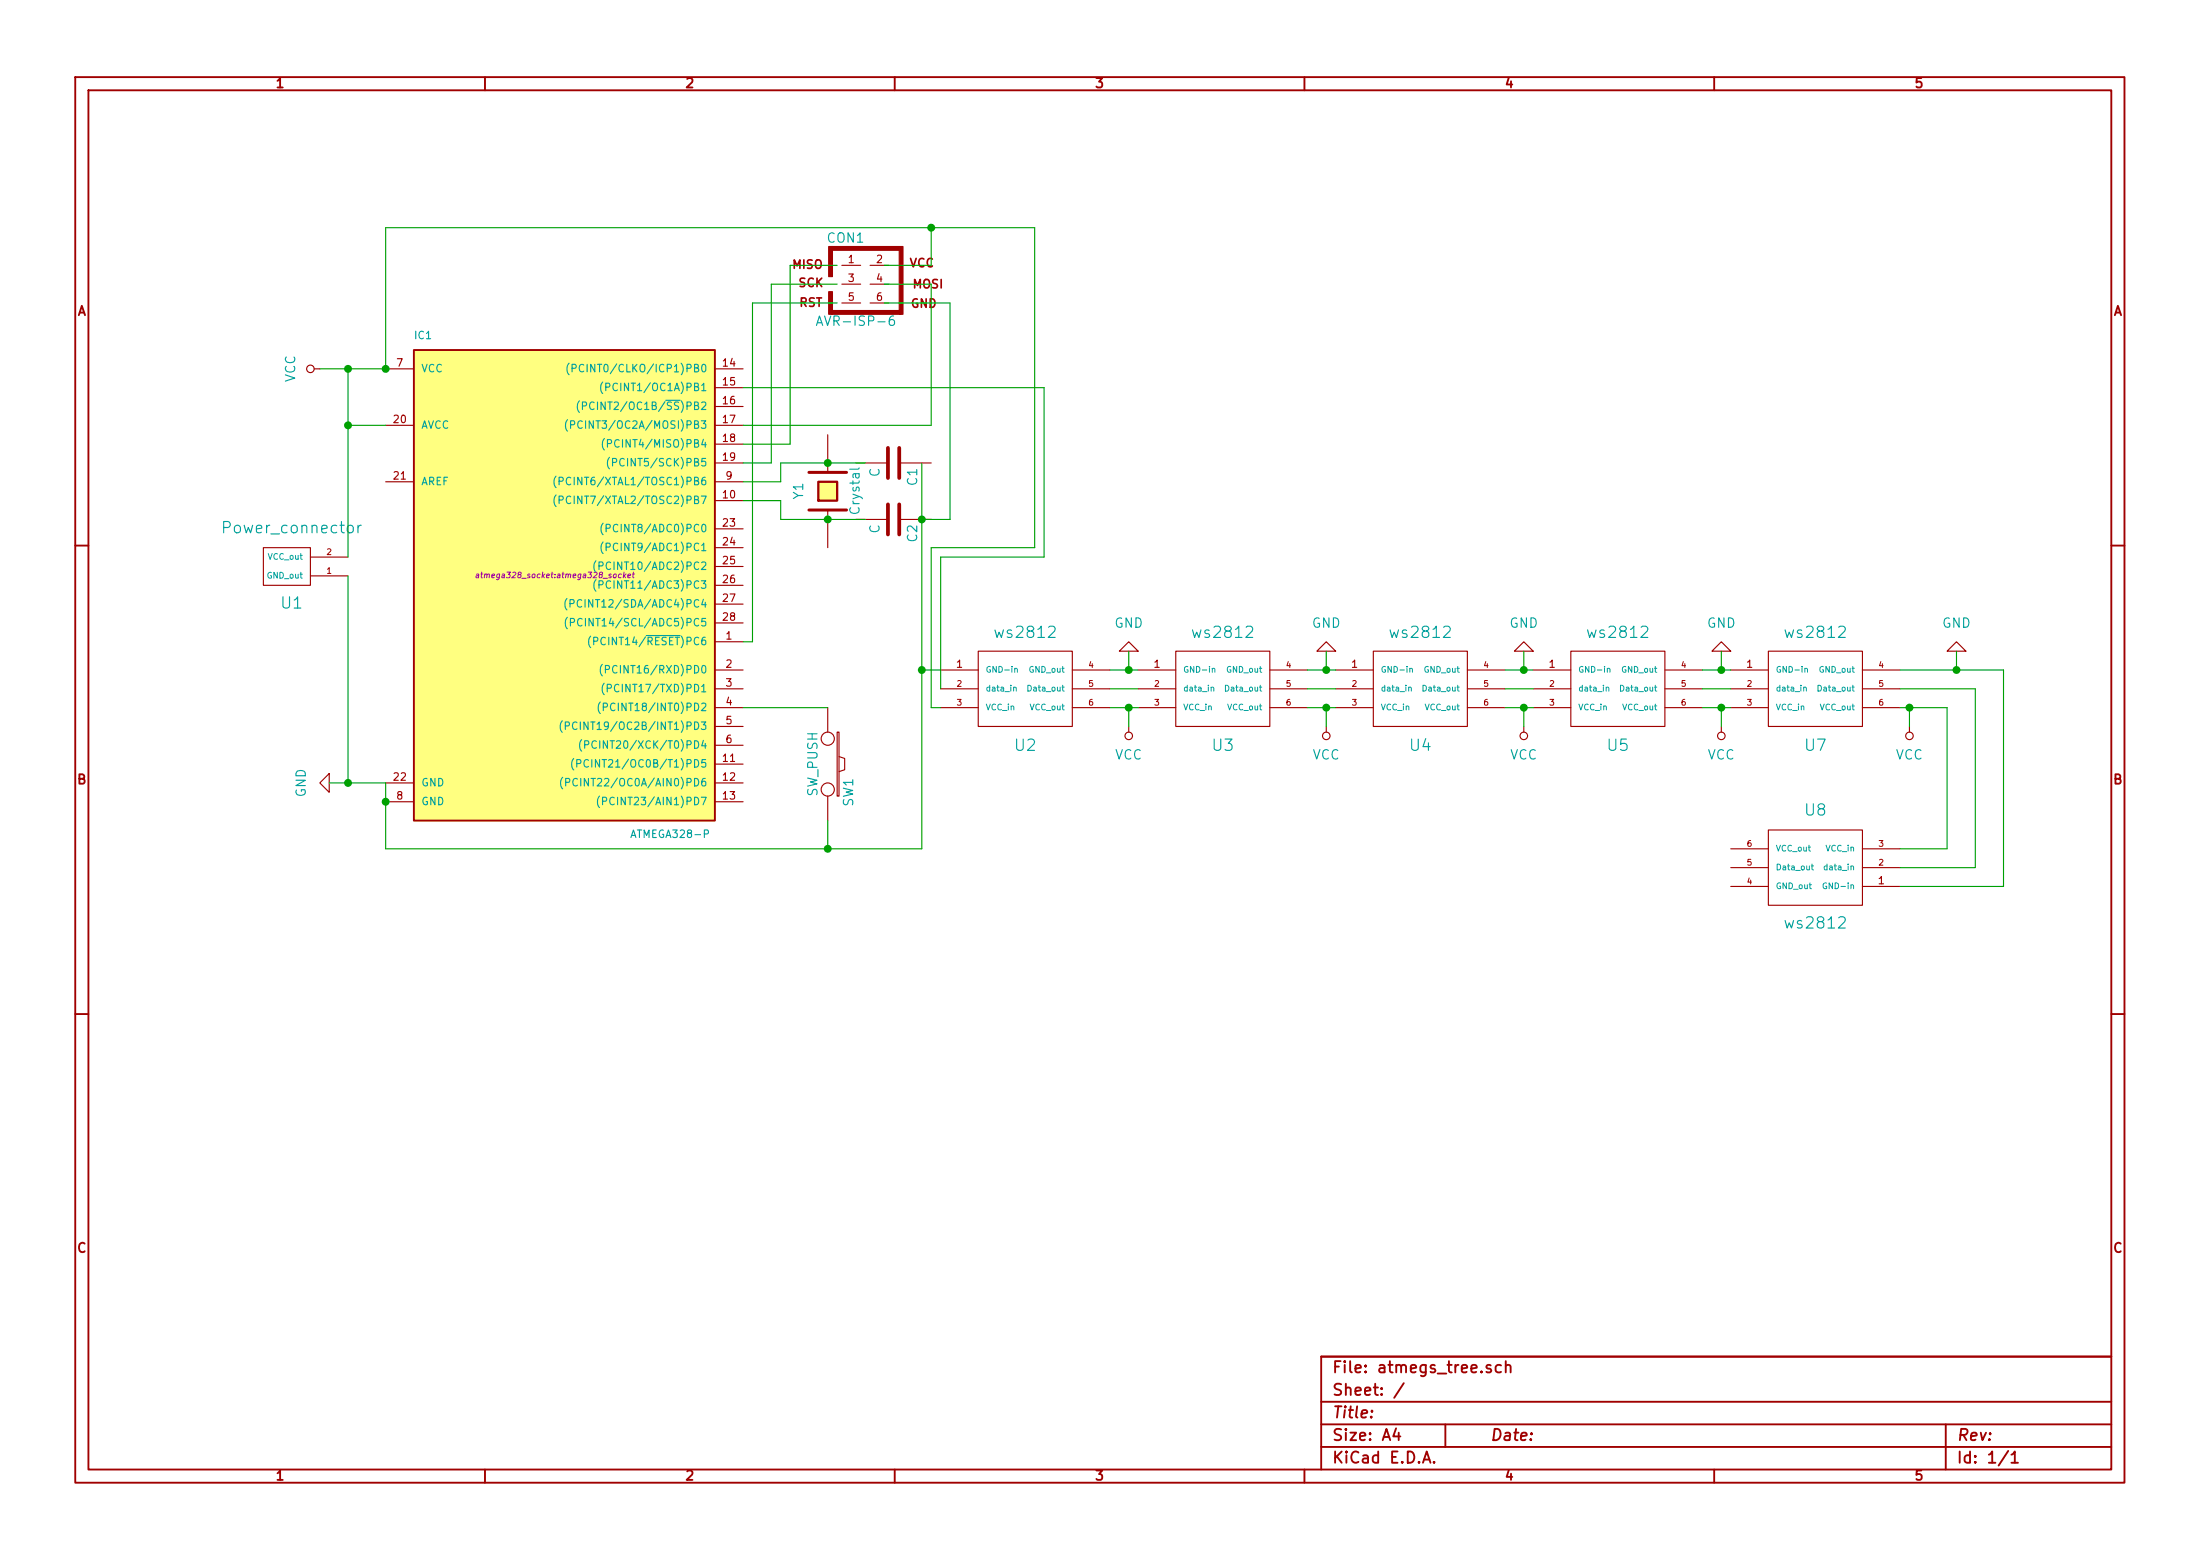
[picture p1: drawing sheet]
<svg xmlns="http://www.w3.org/2000/svg" width="297mm" height="210mm" viewBox="0 0 297 210" stroke-linecap="round" stroke-linejoin="round" font-family="sans-serif">
<g fill="none" stroke="#a00000" stroke-width=".25">
<path d="M10.2 10.4h276.6v189.7h-276.6zM11.9 12.2h273.2v186.1h-273.2zM65.5 10.4v1.8M120.8 10.4v1.8M176.1 10.4v1.8M231.4 10.4v1.8M55.9 47.2h40.6v63.5h-40.6zM10.2 73.6h1.7M285.1 73.6h1.7M10.2 136.8h1.7M285.1 136.8h1.7M65.5 198.3v1.8"/>
<path d="M120.8 198.3v1.8M176.1 198.3v1.8M178.4 189.2h106.7M178.4 195.3h106.7M178.4 192.2h106.7M185.2 190.4h.1l-.1 .1v-.1v.1M188.5 192.8l-.4 1h1M188.8 193.3v1.1M189.5 186.7l-1.3 1.9M192.1 197.4l.5-1.5 .5 1.5M192.3 197h.7M193.6 197.3h.1l-.1 .1-.1-.1h.1v.1"/>
<path d="M195.1 192.2v3.1M201.3 184.3l-.4-.1-.2 .2 .1 .2 .5 .2v.1v.2l-.2 .1-.4-.1M202.7 184.3a.48 .48 0 0 0-.7 0l-.1 .6a.48 .48 0 0 0 .8 .2M203.3 184.3a.38 .38 0 0 1 .7 .1v.8M203.3 183.7v1.5M231.4 198.3v1.8M262.7 192.2v6.1M271.1 195.8l-1.3 2M271.6 196.3h.1l.3-.4v1.5M271.6 197.4h.9M285.1 183.1h-106.7v15.2"/>
</g>
<g fill="#ffff80" stroke="#ffff80" stroke-width=".25">
<path d="M55.9 47.2h40.6v63.5h-40.6z"/>
<path d="M110.5 65h2.5v2.6h-2.5z"/>
</g>
<g fill="none" stroke="#a00000" stroke-width=".15">
<path d="M113.7 35.8h2.5M113.7 38.3h2.5M117.5 35.8h2.5M117.5 38.3h2.5M42.4 49.8h.8M52.1 49.8h3.8M52.1 57.4h3.8M96.5 49.8h3.8M96.5 57.4h3.8M96.5 52.3h3.8M96.5 54.9h3.8M96.5 59.9h3.8"/>
<path d="M111.8 58.7v5M113.7 40.9h2.5M117.5 40.9h2.5M35.6 73.9h6.3v5.1h-6.3zM41.9 77.7h5.1M41.9 75.2h5.1M52.1 65h3.8M96.5 65h3.8M96.5 67.6h3.8M96.5 71.4h3.8M96.5 73.9h3.8M96.5 76.4h3.8"/>
<path d="M96.5 79h3.8M96.5 62.5h3.8M111.8 68.8v5.1M115.6 62.5h4.3M115.6 70.1h4.3M121.4 62.5h4.3M121.4 70.1h4.3M96.5 86.6h3.8M96.5 90.4h3.8M96.5 93h3.8M96.5 95.5h3.8M96.5 98h3.8"/>
<path d="M96.5 81.5h3.8M96.5 84.1h3.8M111.8 95.5v3.3M113 98.8h.3v8.6h-.3zM127 90.4h5.1M127 93h5.1M127 95.5h5.1M132.1 87.9h12.7v10.1h-12.7zM144.8 90.4h5.1M144.8 93h5.1M144.8 95.5h5.1M151.1 87.9l1.3-1.3 1.3 1.3z"/>
<path d="M152.4 98v.8M153.7 90.4h5M153.7 93h5M153.7 95.5h5M158.7 87.9h12.7v10.1h-12.7zM171.4 90.4h5.1M171.4 93h5.1M171.4 95.5h5.1M177.8 87.9l1.3-1.3 1.2 1.3zM179.1 98v.8M180.3 90.4h5.1M180.3 93h5.1"/>
<path d="M180.3 95.5h5.1M185.4 87.9h12.7v10.1h-12.7zM198.1 90.4h5.1M198.1 93h5.1M198.1 95.5h5.1M205.7 86.6l1.3 1.3h-2.5zM205.7 98v.8M207 90.4h5.1M207 93h5.1M207 95.5h5.1M212.1 87.9h12.7v10.1h-12.7zM224.8 90.4h5.1"/>
<path d="M224.8 93h5.1M224.8 95.5h5.1M231.1 87.9l1.3-1.3 1.3 1.3zM232.4 98v.8M233.7 90.4h5.1M233.7 93h5.1M233.7 95.5h5.1M238.8 87.9h12.7v10.1h-12.7zM251.5 90.4h5M251.5 93h5M251.5 95.5h5M257.8 98v.8"/>
<path d="M262.9 87.9l1.3-1.3 1.2 1.3zM43.2 105.7l1.2-1.3v2.5zM52.1 108.2h3.8M52.1 105.7h3.8M96.5 100.6h3.8M96.5 108.2h3.8M96.5 103.1h3.8M96.5 105.7h3.8M111.8 107.4v3.3M113.3 102.1l.7 .3v1.5l-.7 .2M233.7 119.6h5.1M233.7 117.1h5.1"/>
<path d="M233.7 114.5h5.1M238.8 112h12.7v10.2h-12.7zM251.5 119.6h5M251.5 117.1h5M251.5 114.5h5"/>
<circle cx="41.9" cy="49.8" r=".51"/>
<circle cx="111.8" cy="99.7" r=".89"/>
<circle cx="152.4" cy="99.3" r=".51"/>
<circle cx="179.1" cy="99.3" r=".51"/>
<circle cx="205.7" cy="99.3" r=".51"/>
<circle cx="232.4" cy="99.3" r=".51"/>
<circle cx="257.8" cy="99.3" r=".51"/>
<circle cx="111.8" cy="106.5" r=".89"/>
</g>
<g fill="none" stroke="#00a0a0" stroke-width=".15">
<path d="M76.6 56.6a1.2 1.2 0 0 0 0 1.6M76.8 49a1.2 1.2 0 0 0 0 1.6M77 57.3h.5l.1-.2-.1-.3h-.5v1M77.2 49.7h.5l.1-.2-.1-.3h-.5v1M78.2 54.1a1.2 1.2 0 0 0 0 1.5M78.6 56.9a.4 .4 0 0 0-.5 0 .4 .4 0 0 0-.1 .5 .37 .37 0 0 0 .2 .4 .37 .37 0 0 0 .4-.1M78.6 54.8l.5-.1 .1-.1-.1-.3-.5-.1v1.1M78.8 49.3a.4 .4 0 0 0-.5 0 .4 .4 0 0 0-.1 .5 .37 .37 0 0 0 .2 .3 .37 .37 0 0 0 .4 0M80.2 54.4a.4 .4 0 0 0-.5-.1 .4 .4 0 0 0-.1 .5 .37 .37 0 0 0 .2 .4 .37 .37 0 0 0 .4 0M81.4 51.6a1.2 1.2 0 0 0 0 1.5M81.6 59.2a1.2 1.2 0 0 0 0 1.5M81.8 52.2h.5v-.1v-.3l-.5-.1v1"/>
<path d="M82 59.9l.5-.1 .1-.1-.1-.3-.5-.1v1M110.2 43.9l.4-1.3 .5 1.3M110.4 43.6h.5M120.6 42.6a.51 .51 0 0 0-.5 .6v.5l.1 .2h.3l.2-.1 .1-.4-.3-.3h-.2l-.2 .3M48.3 70.9v1M48.8 70.9l-.3 .1-.2 .2M75.1 64.3a1.2 1.2 0 0 0 0 1.5M75.1 66.8a1.2 1.2 0 0 0 0 1.5M75.5 64.9h.5v-.1v-.3l-.5-.1v1M75.5 67.5l.5-.1v-.1v-.3l-.5-.1v1.1M80.5 75.7a1.2 1.2 0 0 0 0 1.5M80.5 78.2a1.2 1.2 0 0 0 0 1.6"/>
<path d="M80.9 76.4l.5-.1v-.1v-.3l-.5-.1v1.1M80.9 78.9h.5v-.2v-.3h-.5v1M81.4 70.6a1.2 1.2 0 0 0 0 1.6M81.4 73.1a1.2 1.2 0 0 0 0 1.6M81.8 71.3l.5-.1 .1-.1-.1-.3h-.5v1M81.8 73.8h.5l.1-.1-.1-.4h-.5v1M82.3 61.7a1.2 1.2 0 0 0 0 1.6M82.7 62.4h.5l.1-.2-.1-.3h-.5v1M116 63.1l-.2 .2h-1.1M75.9 97.3a1.2 1.2 0 0 0 0 1.5M76.3 98l.5-.1 .1-.1-.1-.3-.5-.1v1M76.6 80.8a1.2 1.2 0 0 0 0 1.5"/>
<path d="M76.6 83.3a1.2 1.2 0 0 0 0 1.6M77 81.5l.4-.1 .1-.1-.1-.3-.4-.1v1M77 84l.5-.1 .1-.1-.1-.3h-.5v1M77.9 97.5a.4 .4 0 0 0-.5 0 .4 .4 0 0 0-.1 .5 .37 .37 0 0 0 .2 .4 .37 .37 0 0 0 .4-.1M78.5 99.8a1.2 1.2 0 0 0 0 1.6M78.5 81a.4 .4 0 0 0-.5 0 .4 .4 0 0 0-.1 .5 .37 .37 0 0 0 .2 .4 .37 .37 0 0 0 .4-.1M78.6 83.6a.4 .4 0 0 0-.5 0 .4 .4 0 0 0-.1 .4 .37 .37 0 0 0 .2 .4 .37 .37 0 0 0 .4 0M79.8 85.8a1.2 1.2 0 0 0 0 1.6M80.2 86.5h.4l.1-.1-.1-.4h-.4v1M81.1 94.7a1.2 1.2 0 0 0 0 1.6M81.3 89.7a1.2 1.2 0 0 0 0 1.5M81.5 95.4h.4l.1-.2-.1-.3h-.4v1"/>
<path d="M81.6 92.2a1.2 1.2 0 0 0 0 1.5M81.7 90.3h.5l.1-.1-.1-.3-.5-.1v1M82 92.9l.5-.1v-.1v-.3l-.5-.1v1.1M87.2 85.8h4.6M76 104.9a1.2 1.2 0 0 0 0 1.5M76.4 105.6l.5-.1v-.1v-.3l-.5-.1v1.1M77.5 102.4a1.2 1.2 0 0 0 0 1.5M77.9 103h.5v-.1v-.3l-.5-.1v1M78 105.2a.4 .4 0 0 0-.5-.1 .4 .4 0 0 0-.2 .5 .37 .37 0 0 0 .2 .4 .37 .37 0 0 0 .5 0M78.9 100.5h.5l.1-.2-.1-.3h-.5v1M79.5 102.6a.4 .4 0 0 0-.5 0 .4 .4 0 0 0-.2 .5 .37 .37 0 0 0 .2 .4 .37 .37 0 0 0 .5-.1M80.5 100.1a.4 .4 0 0 0-.5 0 .4 .4 0 0 0-.1 .5 .37 .37 0 0 0 .2 .3 .37 .37 0 0 0 .4 0"/>
<path d="M80.9 107.4a1.2 1.2 0 0 0 0 1.6M81.4 108.1h.4l.1-.2-.1-.3h-.4v1"/>
</g>
<path d="M64.3 77.5h.3v.5M64.6 77.6l-.3 .2v.2l.3-.1M64.9 77.5h.3M65 77.2v.7l.1 .1M84.3 77.2l-.1 .8M84.3 77.7l.2 .3M84.5 77.5l-.3 .3M84.8 77.7l.3-.1v-.1h-.2l-.1 .1v.3h.3M85.5 77.2l-.1 .7 .2 .1" fill="none" stroke="#a000a0" stroke-width=".14"/>
<path d="M109.2 68.8h5.1M109.2 63.7h5.1" fill="none" stroke="#a00000" stroke-width=".41"/>
<path d="M110.5 65h2.5v2.6h-2.5z" fill="none" stroke="#a00000" stroke-width=".3"/>
<path d="M119.9 60.4v4.1M119.9 68.1v4M121.4 60.4v4.1M121.4 68.1v4" fill="none" stroke="#a00000" stroke-width=".51"/>
<g fill="none" stroke="#00a000" stroke-width=".15">
<path d="M113 38.3h-8.9v24.2h-3.8M113 35.8h-6.3v24.1h-6.4M119.4 38.3h6.3v19.1h-25.4M125.7 30.7v5.1h-6.3M43.2 49.8h8.9v-19.1h87.6v43.2h-14v21.6h1.3M47 57.4h5.1M47 49.8v25.4M100.3 52.3h40.7v22.9h-14v17.8M113 40.9h-11.4v45.7h-1.3M119.4 40.9h8.9v29.2h-3.8M47 77.7v28M100.3 67.6h5.1v2.5h11.4"/>
<path d="M116.8 62.5h-11.4v2.5h-5.1M124.5 62.5v52h-72.4v-8.8h-7.7M100.3 95.5h11.5M124.5 90.4h2.5M149.9 90.4h3.8M149.9 93h3.8M149.9 95.5h3.8M152.4 87.9v2.5M152.4 95.5v2.5M176.5 90.4h3.8M176.5 93h3.8M176.5 95.5h3.8"/>
<path d="M179.1 87.9v2.5M179.1 95.5v2.5M203.2 90.4h3.8M203.2 93h3.8M203.2 95.5h3.8M205.7 87.9v2.5M205.7 95.5v2.5M229.9 90.4h3.8M229.9 93h3.8M229.9 95.5h3.8M232.4 87.9v2.5M232.4 95.5v2.5"/>
<path d="M256.5 95.5h6.4v19h-6.4M256.5 90.4h14v29.2h-14M256.5 93h10.2v24.1h-10.2M257.8 95.5v2.5M264.2 87.9v2.5M111.8 110.7v3.8"/>
</g>
<g fill="#00a000" stroke="#00a000" stroke-width=".25">
<circle cx="111.8" cy="62.5" r=".41"/>
<circle cx="111.8" cy="70.1" r=".41"/>
<circle cx="52.1" cy="108.2" r=".41"/>
<circle cx="124.5" cy="70.1" r=".41"/>
<circle cx="52.1" cy="49.8" r=".41"/>
<circle cx="125.7" cy="30.7" r=".41"/>
<circle cx="47" cy="49.8" r=".41"/>
<circle cx="47" cy="105.7" r=".41"/>
<circle cx="47" cy="57.4" r=".41"/>
<circle cx="124.5" cy="90.4" r=".41"/>
<circle cx="152.4" cy="90.4" r=".41"/>
<circle cx="179.1" cy="90.4" r=".41"/>
<circle cx="205.7" cy="90.4" r=".41"/>
<circle cx="232.4" cy="90.4" r=".41"/>
<circle cx="264.2" cy="90.4" r=".41"/>
<circle cx="152.4" cy="95.5" r=".41"/>
<circle cx="179.1" cy="95.5" r=".41"/>
<circle cx="205.7" cy="95.5" r=".41"/>
<circle cx="232.4" cy="95.5" r=".41"/>
<circle cx="257.8" cy="95.5" r=".41"/>
<circle cx="111.8" cy="114.5" r=".41"/>
</g>
<g fill="#a00000" stroke="#a00000" stroke-width=".15">
<path d="M112.3 41.9h9.4v.5h-9.4z"/>
<path d="M112.3 33.3h9.1v.5h-9.1z"/>
<path d="M111.9 39.4h.5v3h-.5z"/>
<path d="M111.9 33.3h.5v4h-.5z"/>
<path d="M121.4 33.3h.5v9.1h-.5z"/>
</g>
<g fill="none" stroke="#00a0a0" stroke-width=".14">
<path d="M136.9 92.8h.3v.5M137 90.3l.3-.1 .1 .5M163.5 92.8h.3l.1 .5M163.7 90.3l.3-.1v.5M190.2 92.8h.3l.1 .5M190.3 90.3l.4-.1v.5M216.9 92.8h.3v.5M217 90.3l.3-.1 .1 .5M243.5 92.8h.3l.1 .5M243.7 90.3l.3-.1v.5M244.6 116.9h.3M244.7 116.6v.7l.2 .1"/>
<path d="M246.6 119.2a.37 .37 0 0 0-.5 .4 .37 .37 0 0 0 .5 .3v-.3h-.1"/>
</g>
<g font-size="2.1" fill="#00a0a0">
<text x="30.5" y="72.1">Power_connector</text>
<text x="38" y="82.2">U1</text>
<text x="134.7" y="86.2">ws2812</text>
<text x="161.3" y="86.2">ws2812</text>
<text x="188" y="86.2">ws2812</text>
<text x="214.7" y="86.2">ws2812</text>
<text x="241.4" y="86.2">ws2812</text>
<text x="137.1" y="101.4">U2</text>
<text x="163.8" y="101.4">U3</text>
<text x="190.4" y="101.4">U4</text>
<text x="217.1" y="101.4">U5</text>
<text x="243.8" y="101.4">U7</text>
<text x="243.8" y="110.2">U8</text>
<text x="241.4" y="125.4">ws2812</text>
</g>
<g font-size="2.1" fill="#a00000">
<text x="179.9" y="185.4">File: atmegs_tree.sch</text>
<text x="179.9" y="191.5">Title:</text>
<text x="179.9" y="188.4">Sheet: /</text>
<text x="179.9" y="197.6">KiCad E.D.A.</text>
<text x="179.9" y="194.5">Size: A4</text>
<text x="201.2" y="194.5">Date:</text>
<text x="264.2" y="194.5">Rev:</text>
<text x="264.2" y="197.6">Id: 1/1</text>
</g>
<g font-size="1.8" fill="#a00000">
<text x="37.3" y="11.9">1</text>
<text x="92.7" y="11.9">2</text>
<text x="148" y="11.9">3</text>
<text x="203.3" y="11.9">4</text>
<text x="258.6" y="11.9">5</text>
<text x="10.4" y="42.7">A</text>
<text x="285.3" y="42.7">A</text>
<text x="10.4" y="105.9">B</text>
<text x="285.3" y="105.9">B</text>
<text x="10.4" y="169.1">C</text>
<text x="285.3" y="169.1">C</text>
<text x="37.3" y="199.8">1</text>
<text x="92.7" y="199.8">2</text>
<text x="148" y="199.8">3</text>
<text x="203.3" y="199.8">4</text>
<text x="258.6" y="199.8">5</text>
</g>
<g font-size="1.8" fill="#00a0a0">
<text x="111.7" y="32.8">CON1</text>
<text x="111.2" y="44">AVR-ISP-6</text>
<text x="39.9" y="51.6" transform="rotate(-90 39.9 51.6)">VCC</text>
<text x="118.8" y="64.4" transform="rotate(-90 118.8 64.4)">C</text>
<text x="123.9" y="65.5" transform="rotate(-90 123.9 65.5)">C1</text>
<text x="108.5" y="67.3" transform="rotate(-90 108.5 67.3)">Y1</text>
<text x="116.1" y="69.3" transform="rotate(-90 116.1 69.3)">Crystal</text>
<text x="118.8" y="72" transform="rotate(-90 118.8 72)">C</text>
<text x="123.9" y="73.1" transform="rotate(-90 123.9 73.1)">C2</text>
<text x="150.4" y="84.8">GND</text>
<text x="177.1" y="84.8">GND</text>
<text x="203.8" y="84.8">GND</text>
<text x="230.5" y="84.8">GND</text>
<text x="262.2" y="84.8">GND</text>
<text x="41.4" y="107.6" transform="rotate(-90 41.4 107.6)">GND</text>
<text x="110.4" y="107.5" transform="rotate(-90 110.4 107.5)">SW_PUSH</text>
<text x="150.5" y="102.6">VCC</text>
<text x="177.2" y="102.6">VCC</text>
<text x="203.9" y="102.6">VCC</text>
<text x="230.5" y="102.6">VCC</text>
<text x="255.9" y="102.6">VCC</text>
<text x="115.3" y="108.8" transform="rotate(-90 115.3 108.8)">SW1</text>
</g>
<g font-size="1.6" fill="#a00000">
<text x="107" y="36.3">MISO</text>
<text x="107.8" y="38.8">SCK</text>
<text x="107.9" y="41.4">RST</text>
<text x="122.8" y="36.1">VCC</text>
<text x="123" y="41.6">GND</text>
<text x="123.2" y="39">MOSI</text>
</g>
<g font-size="1.4" fill="#a00000">
<text x="114.6" y="35.6">1</text>
<text x="118.4" y="35.6">2</text>
<text x="114.6" y="38.1">3</text>
<text x="114.6" y="40.6">5</text>
<text x="118.4" y="38.1">4</text>
<text x="118.4" y="40.6">6</text>
<text x="53.6" y="49.5">7</text>
<text x="97.6" y="49.5">14</text>
<text x="97.6" y="52.1">15</text>
<text x="53.2" y="57.1">20</text>
<text x="97.6" y="54.6">16</text>
<text x="97.6" y="57.1">17</text>
<text x="97.6" y="59.7">18</text>
<text x="53.2" y="64.8">21</text>
<text x="97.6" y="62.2">19</text>
<text x="98" y="64.8">9</text>
<text x="97.6" y="67.3">10</text>
<text x="97.6" y="71.1">23</text>
<text x="97.6" y="73.7">24</text>
<text x="97.6" y="76.2">25</text>
<text x="97.6" y="78.7">26</text>
<text x="97.6" y="81.3">27</text>
<text x="97.6" y="83.8">28</text>
<text x="98" y="86.4">1</text>
<text x="98" y="90.2">2</text>
<text x="98" y="92.7">3</text>
<text x="98" y="95.2">4</text>
<text x="129.2" y="90.2">1</text>
<text x="155.8" y="90.2">1</text>
<text x="182.5" y="90.2">1</text>
<text x="209.2" y="90.2">1</text>
<text x="235.8" y="90.2">1</text>
<text x="98" y="97.8">5</text>
<text x="98" y="100.3">6</text>
<text x="53.2" y="105.4">22</text>
<text x="53.6" y="107.9">8</text>
<text x="97.6" y="102.9">11</text>
<text x="97.6" y="105.4">12</text>
<text x="97.6" y="107.9">13</text>
<text x="253.6" y="119.4">1</text>
</g>
<g font-size="1.4" fill="#00a0a0">
<text x="56" y="45.8">IC1</text>
<text x="56.9" y="50.3">VCC</text>
<text x="78.8" y="50.3">(PCINT0/CLKO/ICP1)PB0</text>
<text x="82.4" y="52.8">(PCINT1/OC1A)PB1</text>
<text x="56.9" y="57.9">AVCC</text>
<text x="78.4" y="57.9">(PCINT3/OC2A/MOSI)PB3</text>
<text x="80.2" y="55.4">(PCINT2/OC1B/SS)PB2</text>
<text x="56.9" y="65.5">AREF</text>
<text x="76.8" y="65.5">(PCINT6/XTAL1/TOSC1)PB6</text>
<text x="82.8" y="60.4">(PCINT4/MISO)PB4</text>
<text x="83.4" y="63">(PCINT5/SCK)PB5</text>
<text x="76.8" y="68.1">(PCINT7/XTAL2/TOSC2)PB7</text>
<text x="82.5" y="71.9">(PCINT8/ADC0)PC0</text>
<text x="82.5" y="74.4">(PCINT9/ADC1)PC1</text>
<text x="78.4" y="82">(PCINT12/SDA/ADC4)PC4</text>
<text x="78.5" y="84.6">(PCINT14/SCL/ADC5)PC5</text>
<text x="80.9" y="87.1">(PCINT14/RESET)PC6</text>
<text x="82.6" y="90.9">(PCINT16/RXD)PD0</text>
<text x="82.8" y="93.5">(PCINT17/TXD)PD1</text>
<text x="78.2" y="98.5">(PCINT19/OC2B/INT1)PD3</text>
<text x="80.6" y="101.1">(PCINT20/XCK/T0)PD4</text>
<text x="82.5" y="96">(PCINT18/INT0)PD2</text>
<text x="56.9" y="106.2">GND</text>
<text x="78.1" y="106.2">(PCINT22/OC0A/AIN0)PD6</text>
<text x="79.6" y="103.6">(PCINT21/OC0B/T1)PD5</text>
<text x="56.9" y="108.7">GND</text>
<text x="82.4" y="108.7">(PCINT23/AIN1)PD7</text>
<text x="85.5" y="113.1">ATMEGA328-P</text>
</g>
<g font-size="1.4" fill="#a000a0">
<text x="81.7" y="77">(PCINT10/ADC2)PC2</text>
<text x="81.7" y="79.5">(PCINT11/ADC3)PC3</text>
</g>
<g font-size="1.1" fill="#00a0a0">
<text x="36.3" y="75.6">VCC_out</text>
<text x="36.1" y="78.1">GND_out</text>
<text x="133.1" y="90.8">GND-in</text>
<text x="133.1" y="93.3">data_in</text>
<text x="133.1" y="95.9">VCC_in</text>
<text x="139" y="90.8">GND_out</text>
<text x="139.1" y="93.3">Data_out</text>
<text x="139.1" y="95.9">VCC_out</text>
<text x="159.8" y="90.8">GND-in</text>
<text x="159.8" y="93.3">data_in</text>
<text x="159.8" y="95.9">VCC_in</text>
<text x="165.7" y="90.8">GND_out</text>
<text x="165.7" y="93.3">Data_out</text>
<text x="165.8" y="95.9">VCC_out</text>
<text x="186.4" y="90.8">GND-in</text>
<text x="186.4" y="93.3">data_in</text>
<text x="186.4" y="95.9">VCC_in</text>
<text x="192.4" y="90.8">GND_out</text>
<text x="192.4" y="93.3">Data_out</text>
<text x="192.5" y="95.9">VCC_out</text>
<text x="213.1" y="90.8">GND-in</text>
<text x="213.1" y="93.3">data_in</text>
<text x="213.1" y="95.9">VCC_in</text>
<text x="219" y="90.8">GND_out</text>
<text x="219.1" y="93.3">Data_out</text>
<text x="219.2" y="95.9">VCC_out</text>
<text x="239.8" y="90.8">GND-in</text>
<text x="239.8" y="93.3">data_in</text>
<text x="239.8" y="95.9">VCC_in</text>
<text x="245.7" y="90.8">GND_out</text>
<text x="245.7" y="93.3">Data_out</text>
<text x="245.8" y="95.9">VCC_out</text>
<text x="239.8" y="117.5">Data_out</text>
<text x="239.8" y="114.9">VCC_out</text>
<text x="246.5" y="114.9">VCC_in</text>
<text x="246.6" y="117.5">data_in</text>
<text x="239.8" y="120">GND_out</text>
<text x="246.7" y="120">GND-in</text>
</g>
<g font-size="1.1" fill="#a00000">
<text x="44.1" y="77.5">1</text>
<text x="44.1" y="74.9">2</text>
<text x="129.2" y="92.7">2</text>
<text x="129.2" y="95.2">3</text>
<text x="147" y="90.2">4</text>
<text x="147" y="92.7">5</text>
<text x="147" y="95.2">6</text>
<text x="155.9" y="92.7">2</text>
<text x="155.9" y="95.2">3</text>
<text x="173.7" y="90.2">4</text>
<text x="173.7" y="92.7">5</text>
<text x="173.7" y="95.2">6</text>
<text x="182.6" y="92.7">2</text>
<text x="182.6" y="95.2">3</text>
<text x="200.4" y="90.2">4</text>
<text x="200.4" y="92.7">5</text>
<text x="200.4" y="95.2">6</text>
<text x="209.2" y="92.7">2</text>
<text x="209.2" y="95.2">3</text>
<text x="227" y="90.2">4</text>
<text x="227" y="92.7">5</text>
<text x="227" y="95.2">6</text>
<text x="235.9" y="92.7">2</text>
<text x="235.9" y="95.2">3</text>
<text x="253.7" y="90.2">4</text>
<text x="253.7" y="92.7">5</text>
<text x="253.7" y="95.2">6</text>
<text x="235.9" y="119.4">4</text>
<text x="235.9" y="116.8">5</text>
<text x="235.9" y="114.3">6</text>
<text x="253.7" y="116.8">2</text>
<text x="253.7" y="114.3">3</text>
</g>
<text font-size="1.1" fill="#a000a0" x="65.3" y="78">atmega328_socket:atmega328_socket</text>
</svg>
